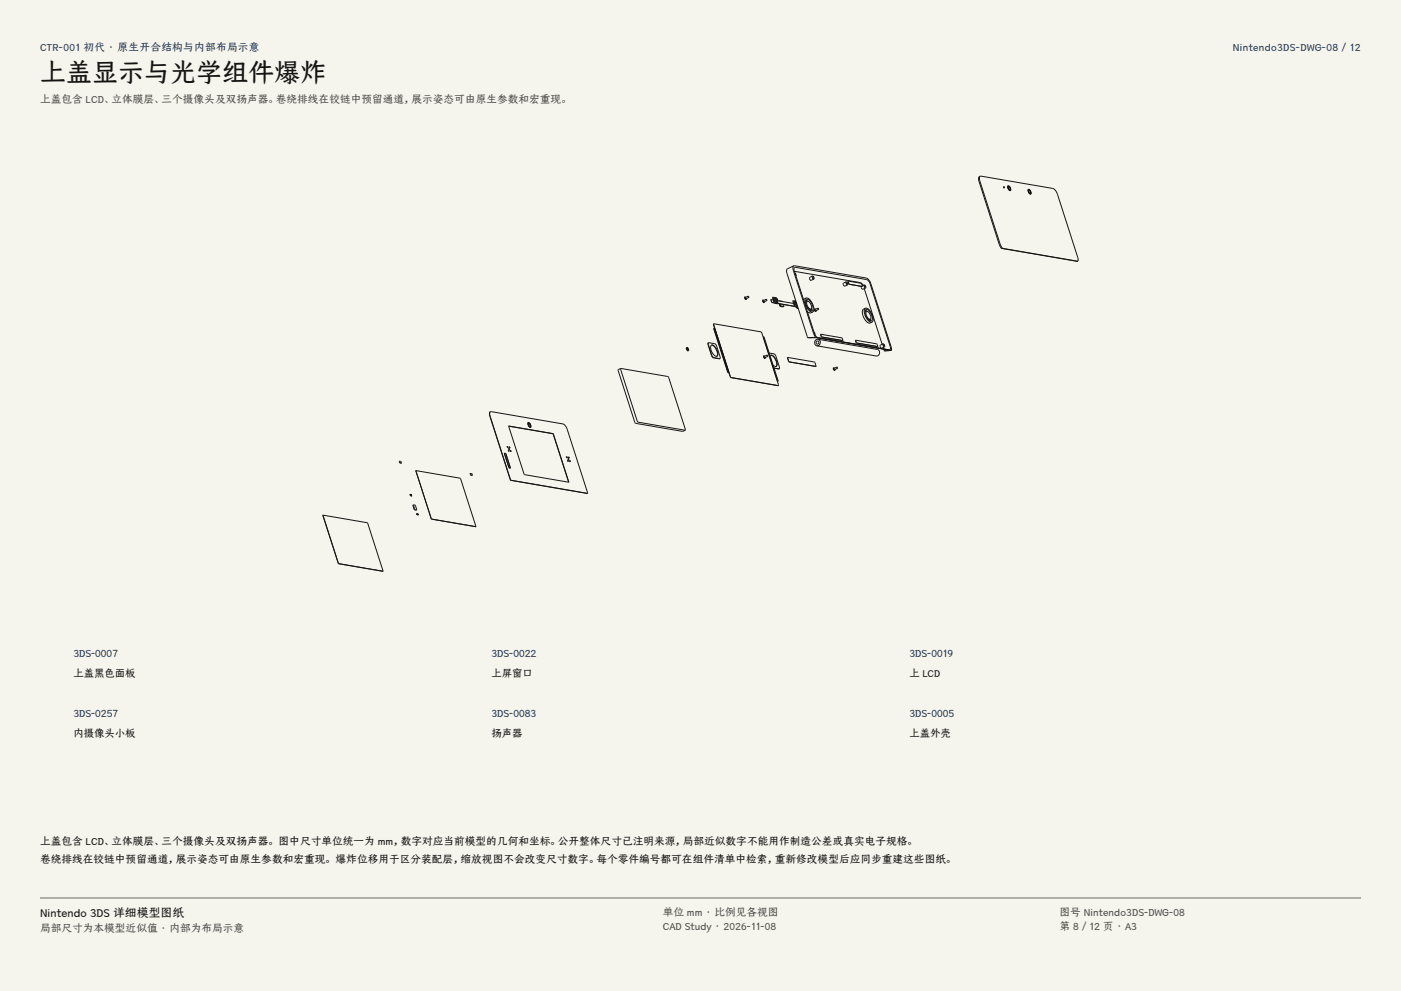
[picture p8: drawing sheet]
<svg xmlns="http://www.w3.org/2000/svg" width="420mm" height="297mm" viewBox="0 0 420 297" stroke-linecap="round" stroke-linejoin="round" font-family="sans-serif">
<g fill="#f5f4ed">
<path d="M0 0h420v297h-420z"/>
<path d="M12 12h396v275h-396z"/>
</g>
<g fill="none" stroke="#141413" stroke-width=".3">
<path d="M293.9 52.8l21.7 3.7 .6 .4 .8 1.3 6.1 18.9v1.2M293.9 52.8a1.2 1.2 0 0 0-.2 1.4l6.1 18.9 .7 1.3M293.9 52.8a.93 .93 0 0 0-.4 1.5l6.1 18.9 .6 1.2M300.9 56l.2 .3zM302.1 55.8h.1M302.2 56.3v-.6a1.04 1.04 0 0 1 .7 1.4M302.2 56.3l.3 .7 .4 .1M302.2 55.8h-.1M302.2 55.7v.7M302.2 55.7a.98 .98 0 0 1 .7 1.4M302.2 55.7l-.1 .1M302.3 55.9h.1"/>
<path d="M302.3 55.9v.1M302.3 55.9v.5l.5 .5M302.3 55.9a.75 .75 0 0 1 .5 1M302.7 56.9h.1M302.8 56.9h-.1M302.8 57.1h.1M302.9 57.1h-.1M308.2 56.8h.1M308.3 57.4l.3 .6 .4 .1M308.3 56.8a.82 .82 0 0 1 .7 .5 .82 .82 0 0 1-.2 .9l-.5-.8zM308.3 56.8v.6M308.3 56.8a.99 .99 0 0 1 .7 1.3"/>
<path d="M308.3 56.8h-.1M308.4 57.4l.5 .6M308.4 57h.1M308.4 57.4l.5 .5M308.4 57v.4M308.4 57a.76 .76 0 0 1 .5 1M308.8 58h.1M308.9 57.9l-.1 .1M308.9 58.2h.1M308.9 58.1v.1M309 58.1l-.1 .1M238 79.7l21.7 3.6 .6 .4 .8 1.3 6 18.9 .1 1.1"/>
<path d="M238 79.7l-.3 .4 .1 .9 6.1 19 .6 1.1M238 79.7l-2 .9-.2 .9 6.3 19.7M300.2 74.4l22.9 3.9M300.5 74.4h-.3M300.5 74.4l22.6 3.9M213.9 97.1l5.1 16 14.3 2.5M214 98.4l4.2 13.2 .3 .1M214 97.1h-.1M214 98.4h.1M214 97l14.2 2.5 5.1 16M214 97l5.1 16.1 14.2 2.5M214 97l-.1 .1"/>
<path d="M214 98.4l4.3 13.2M214 98.4l.3 .1M223.3 89v.5l.3 .3M223.3 89h.1M223.4 89l.2 .1M223.4 89v.4l.3 .3M223.4 89h-.1M223.7 89.7l-.1 .1M223.8 89.5l-.1 .2M224.3 88.8l-.9 .5 .2 .3 .9-.4M224.3 88.8l.2 .4M228.7 90v.4l.3 .3"/>
<path d="M228.7 90h.1M228.8 89.9l.2 .1M228.8 89.9v.5l.3 .3M228.8 89.9l-.1 .1M229.1 90.7h-.1M229.2 90.4l-.1 .3M229.7 89.7l-.9 .5 .2 .3 .9-.4M229.7 89.7l.2 .4M231.1 89.9l.2 .6M231.1 89.8v.1M231.1 89.8h.1M231.2 89.8l.6 .1"/>
<path d="M231.3 90.5l.8 .3M231.3 90.5l.1 .1M231.6 89.1l.5 1.7 .9 .2M231.6 89.1h.1M231.7 89.1l.5 1.7 .9 .2M231.7 89.1h-.1M231.8 89.1l.9 .2M231.8 89.1h-.1M232 89.3l.3 1.3 .7 .1M232 89.3h.1M232.2 89.2l.3 1.3 .7 .1M232.2 89.2l-.2 .1"/>
<path d="M232.2 89.2l.6 .2M232.2 89.2h.1M232.7 89.4l-.3 .1v.4l.3 .4h.4M232.7 89.4l-.1 .4 .5 .5M232.7 89.4a.7 .7 0 0 1 .4 .9M232.7 89.7l.2 .3M232.7 89.5l.3 .6zM233 90.7h.1M233 91h.1M233.1 91h-.1M233.1 90.7v.3M233.1 90.3l.1 .3"/>
<path d="M233.1 91h.1M233.2 91l5 .8M233.2 90.1l4.7 .8M233.2 90.6h.1M233.2 90.6l-.2 .1M233.6 91l.3 .8 .6 .2M233.6 90.2l.9 .2M233.6 90.2h.1M233.6 90.2h-.1M233.7 91l.3 .8M233.9 91.1l.2 .6M234 91.8l1 .1"/>
<path d="M234.1 91.7l.9 .2M234.1 91.7l-.1 .1M234.5 91.9v.1M234.7 91.9l-.2 .1M234.8 91.2l.2 .7M237.7 90.2l.5 1.7 .9 .2M237.7 90.2h.1M237.8 90.1l.5 1.7 .9 .2M237.8 90.1l.8 .2M237.8 90.1l-.1 .1M238.1 90.4l.3 1.2 .7 .2M238.1 90.4h.1"/>
<path d="M238.2 81.3l19.7 3.4 .9 .8M238.2 80.1l21.9 3.8 .7 1.1 6.1 18.9v.8l-.3 .2-21.7-3.9-.7-1-6.1-18.9zM238.3 90.3l.3 1.2 .4 .1M238.3 90.3l-.2 .1M238.3 90.3h.1M238.3 90.3h.3M238.3 81.8l.3 .9M238.4 82.1l.1 .3M238.7 90.4l-.2 .5 .5 .5M238.7 90.5l.2 .7M238.8 92l.3 .4M238.9 92l.3 .4"/>
<path d="M239 92.1l.2 .1M239.1 92.1h.1M239.2 92.1h-.1M239.2 92.4h-.1M239.3 92.4h-.1M241.6 90l.4 .3M241.6 90l.5 .3M241.6 89.3l-.7 .5M241.6 89.3a3.1 3.1 0 0 0 1.3 4l.7 .2M241.6 89.3a2.94 2.94 0 0 1 2.3 2.7v1.2l-.3 .3M241.7 89.9l.1-.2a2.68 2.68 0 0 1 1.9 3.1l-.2 .3a2.75 2.75 0 0 1-1.8-3.2zM242 90.3l-.5 .2"/>
<path d="M242 90.3a1.74 1.74 0 0 0 1.1 2.3M242 90.3a1.75 1.75 0 0 1 1.1 2.3M242 93.4l.9 .4 .7-.3M243.1 92.6l-.4 .2M243.2 92.6l-.1 .5 .1-.5M243.6 82.7l-.9 .4v.4l.5 .5 .8-.4M243.6 82.7l-.1 .4 .5 .5M243.6 82.7l.4 .4v.5M243.7 83l.2 .4zM244 99.5l.3 .8M244.1 99.8l.1 .2M244.2 92.6v.5l.3 .3"/>
<path d="M244.2 92.6h.1M244.3 92.6l.2 .1M244.3 92.6v.4l.3 .3M244.3 92.6h-.1M244.6 93.3l-.1 .1M244.7 93.1l-.1 .2M245.2 92.4l-.8 .4v.3l1-.4M245.2 92.4l.2 .3M253.7 84.5l-.9 .4v.4l.5 .5 .8-.4M253.7 84.5l-.1 .4 .5 .5M253.7 84.5l.4 .3v.6M253.8 84.7l.2 .4z"/>
<path d="M254.2 84.3h.1M254.3 84.3h-.1M254.3 84.2l.3 1 3.9 .7M254.3 84.2l-.1 .1M254.3 84.2l3.9 .7 .3 1M254.3 84.2h.1M258.2 85.8l.3 .9 1-.4M258.5 85.9h.1M259.1 85.4l-.1 .4 .5 .5M259.1 85.4l.4 .3v.6M259.1 85.4l-.6 .3M259.1 86.5l5.4 16.7"/>
<path d="M259.2 85.6l.2 .5zM259.4 92.4l-.5 .3a3.1 3.1 0 0 0 1.2 4l.7 .1 .6-.3M259.4 92.4a3.1 3.1 0 0 0 1.3 4l.7 .1M259.4 92.4a1.77 1.77 0 0 1 1.7 1.3 2.62 2.62 0 0 1 .3 2.8M259.4 92.9l.2-.1a2.68 2.68 0 0 1 1.9 3.1l-.3 .3a2.75 2.75 0 0 1-1.8-3.3zM259.8 93.3l-.5 .3M259.8 93.3a1.74 1.74 0 0 0 1.1 2.4M259.8 93.3a1.76 1.76 0 0 1 1.1 2.4M259.8 93.3l-.4-.3 .4 .3M260.9 95.7l-.5 .2M261 95.6l-.1 .6zM185.3 110.8l5.2 16 14.2 2.5"/>
<path d="M185.4 110.8h-.1M186.1 110.4l5.1 16.1 14.2 2.4M186.1 110.4l-.8 .4M186.1 110.4l14.2 2.5 5.1 16M186.1 110.4h.1M205.8 104.2v.4l.5 .5M205.9 104.2h-.1M205.9 104.1v.5l.5 .5M205.9 104.1a.7 .7 0 0 1 .5 1M205.9 104.1l-.1 .1M206 104.4l.2 .5M206 104.3l.3 .6z"/>
<path d="M206.3 105.1h.1M206.4 105.1h-.1M212.3 102.8v.5l1.1 3.6 .4 .3 2 .3M212.4 102.7l-.1 .1M212.4 102.7l1.9 .3 .4 .4 1.2 3.5-.1 .6M212.4 102.7v.6l1 3.2 .5 .7M213.3 103.4a2.63 2.63 0 0 1 1.6 3.4M213.3 103.4a2.52 2.52 0 0 1 1.6 3.4 2.52 2.52 0 0 1-1.6-3.4zM215.7 107.5h-.1M215.8 107.5h-.1M218.4 111.7h.1M218.5 111.7h.1"/>
<path d="M218.5 111.7h-.1M218.5 111.6v.1M228.8 101h.1M228.8 100.9l.3 .1 4.2 13.2M228.8 100.9l4.3 13.2M228.8 100.9v.1M229 106.7v.4l.3 .3M229 106.7h.1M229.1 106.6l.2 .2M229.1 106.6v.5l.3 .3M229.1 106.6l-.1 .1M229.3 107.4h.1"/>
<path d="M229.4 107.4h-.1M229.5 107.1l-.1 .3M230 106.4l-.9 .6 .2 .2 .8-.4M230 106.4l.1 .4M230.6 105.8l1.5 .3 .4 .3 1.1 3.6v.5M231 106.5a2.63 2.63 0 0 1 1.6 3.3M231.1 106.5l-.2 .2M231.1 106.5a2.52 2.52 0 0 1 1.6 3.3h-.4l-.5-.4M232 110.3l1.5 .2M232.1 110.3l1.4 .3M233 114.2h.1M233 114.2h.2"/>
<path d="M233.1 114.1v.1M233.1 114.2h.2M233.2 114.2h.1M233.3 114.2h.1M233.3 114.2h-.1M233.3 115.6h.1M233.3 115.5v.1M233.5 110.5v.1M233.6 110.5h-.1M233.6 110.5l-.1 .1M236.1 107.1l.3 1.3M236.1 107.1h.1"/>
<path d="M236.1 107.1l8.1 1.4 .4 1.3M236.1 107.1l.4 1.2M236.4 108.4l.1 .1M236.5 108.3v.1M236.5 108.5l8.1 1.3M242.1 101.2h.6M242.6 101.2h-.5M242.6 101.2h2.4M244.5 101.1l-1.9 .1M244.5 101.1l22.7 3.9M244.6 109.8h.1M245.2 101.7a1.01 1.01 0 0 0-1 .8 1.01 1.01 0 0 0 .7 1.1"/>
<path d="M245.2 101.7a1.01 1.01 0 0 1 .7 1.1 1.01 1.01 0 0 1-1 .8M245.2 101.7l17.8 3a1.01 1.01 0 0 1 .7 1.2 1.01 1.01 0 0 1-1 .8l-17.8-3.1M246 100.2v.1M246 100.2h.1M246 100.3l.3 .7 6.4 1.1M246.1 100.2l6.3 1.1 .3 .8M246.2 100.9l.1 .1M249.9 110.3v.4l.3 .3M249.9 110.3h.1M250 110.2l.2 .1M250 110.2v.5l.3 .3M250 110.2l-.1 .1"/>
<path d="M250.3 111h-.1M250.4 110.7l-.1 .3M250.9 110l-.9 .4 .1 .3 1-.3M250.9 110l.2 .4M252.7 102.1h.1M256.5 102l.2 .7M256.5 102h.1M256.5 102l6.4 1.1 .2 .8M256.7 102.7l6.4 1.2M263.1 103.9h.1M264.7 103l-.8 .4v.4l.4 .5 .9-.4M264.7 103v.4l.5 .5"/>
<path d="M264.7 103l.5 .4v.5M264.8 104.1l.1 .5M264.8 103.3l.3 .4zM264.9 104.7l.1 .4M265.5 105.1h-.5M265.6 105.1h-.6M266.5 104.9l-1 .2M267.2 105l-1.7 .1M119.7 138.3l.2 .4M119.7 138.3h.1M119.8 138.2l.4 .1 .1 .5M119.8 138.2l.1 .5"/>
<path d="M119.8 138.2l-.1 .1M119.9 138.7l.4 .1M120.3 138.8h.1M147 123.4l-.3 .5 .1 .8 6.2 19.2M147 123.4h.1M147 123.4l22 3.8 1 1.4 6.2 19.3M147 123.4l-.2 .4 .1 .9 6.1 19.2M151.2 135.9h.3M151.2 135.9h.1M151.3 135.9h-.1M151.3 135.9l1.2 4.1M151.3 135.9h.1"/>
<path d="M151.5 135.9l1.5 4.2M151.5 135.9l-.2-.1-.1 .2 1.3 4M152 133.8l.2 .4M152.1 133.8l.1 .4zM152.4 134.9l.1 .4M152.4 134.9l.2 .4zM152.5 127.7l13.2 2.3M152.5 134.4l.2 .4M152.5 127.7l4.7 14.5 13.3 2.3M152.5 127.7h.1M152.5 134.4l.2 .4zM152.5 140l.2 .2"/>
<path d="M152.6 133.9l.2 .4M152.7 133.9l.1 .4M153 135l.1 .4M153 135l.2 .4zM158.3 126.7v.1M158.3 126.7h.1M158.4 126.7h-.1M158.4 126.7l-.2 .3 .3 .6 .5 .5M158.4 126.7a1.04 1.04 0 0 1 .6 1.4M158.4 126.7l.1 .9 .5 .4M158.4 126.7a.97 .97 0 0 1 .6 1.3M158.4 126.9h.1"/>
<path d="M158.4 126.9a.73 .73 0 0 1 .5 1M158.5 126.9a.75 .75 0 0 1 .4 1l-.5-.6zM158.9 127.9h.1M159 128.1h-.1M159 128v.1M159.1 128l-.1 .1M165.7 130l4.7 14.5M165.8 130l4.7 14.5M169.8 136.9l.2 .3M169.8 136.8l.2 .4zM170.2 138l.1 .3M170.2 137.9l.2 .4z"/>
<path d="M170.3 137.5l.1 .3M170.3 137.4l.2 .4zM170.4 137l.2 .3M170.4 136.9l.2 .4zM170.7 138.1l.2 .3M170.8 138l.2 .4zM204.7 129.3h.1M205.4 128.9l-.7 .4M96.8 154.4l4.7 14.5M96.8 154.4h.1M96.8 154.4l13.4 2.3 4.6 14.4M123 148.2v.1"/>
<path d="M123 148.3l.3 .3M123 148.1v.1M123 148.1h.1M123 148.3l.2 .2M123 148.1l.3 .5M123.1 148.2h-.1M123.1 148.2h.1M123.2 148.2v.1M123.2 148.3l.1 .1M123.2 148.2h.1M123.2 148.2l.1 .1M123.3 148.3h.1"/>
<path d="M123.3 148.2h-.1M123.3 148.6h.1M123.3 148.2h.1M123.3 148.4v.1M123.3 148.5l.1 .1M123.3 148.3v.1M123.3 148.4h.1M123.3 148.2l.1 .1M123.4 148.3h-.1M123.4 148.4h.1M123.4 148.6h.1M123.5 148.6h-.1"/>
<path d="M123.5 148.6h.1M123.8 151.4l.4 1.3 .5 .2M123.9 151.4h-.1M124 151.3l.4 1.4 .5 .1M124 151.3l-.2 .1M124 151.3l.5 .1 .4 1.4M124 151.3h.1M124.7 141v.1M124.7 141h.1M124.7 141l4.6 14.5M124.7 141l13.3 2.3 4.7 14.5M124.7 152.9h.1"/>
<path d="M124.9 152.8l-.2 .1M124.9 154.1h.1M125 154.1h.1M125 154l.1 .3M125 154h.1M125.1 154.3h.1M125.1 154.1h.1M125.1 154.1l.1 .1M125.1 154h.1M125.1 154h-.2l.2 .3M125.1 154l.1 .3M125.2 154.2h-.1"/>
<path d="M125.2 154.3h.1M125.2 154.2l.1 .1M125.2 154v.2M125.2 154h.1M125.2 154l.1 .1M125.3 154.3h.1M125.3 154.2v.1M125.3 154.1v.1M125.3 154.1l.1 .2M125.4 154.3h-.1M125.4 154.3h.1M129.3 155.5v.1"/>
<path d="M129.3 155.5l.1 .1M129.3 155.6l13.4 2.2M141 141.9v.3M141 141.9h.1M141 141.9l.1 .3M141 142.2l.6 .2M141 141.9l.5 .1 .1 .4M141.1 142.2l.1 .2M141.5 142.4h.1M141.6 142.4h-.1M141.6 142.4h.1M142.7 157.9h.1"/>
<path d="M142.7 157.8v.1M152.7 140.2h.1M152.7 140.2l.2 .1M152.9 140.3h-.1M152.9 140.2v.1M152.9 140v.2M153 140.1l-.1 .2M153 143.9l23.2 4M170.4 144.5h.1M170.5 144.5h.1M176.2 147.9h-.1M101.5 168.9l13.3 2.3"/>
<path d="M114.8 171.2h.1M114.8 171.1v.1"/>
<circle cx="245.1" cy="102.6" r=".47"/>
</g>
<path d="M12 269.3h396zM12 269h396v.3h-396z" fill-rule="evenodd" fill="#504e49"/>
<text font-size="7.8" fill="#141413" x="12" y="24.7">上盖显示与光学组件爆炸</text>
<text font-size="3.5" fill="#141413" x="12" y="274.9">Nintendo 3DS 详细模型图纸</text>
<g font-size="3.2" fill="#1b365d">
<text x="12" y="15.3">CTR-001 初代 · 原生开合结构与内部布局示意</text>
<text x="369.6" y="15.3">Nintendo3DS-DWG-08 / 12</text>
<text x="22" y="197">3DS-0007</text>
<text x="147.3" y="197">3DS-0022</text>
<text x="272.7" y="197">3DS-0019</text>
<text x="22" y="215">3DS-0257</text>
<text x="147.3" y="215">3DS-0083</text>
<text x="272.7" y="215">3DS-0005</text>
</g>
<g font-size="3.2" fill="#504e49">
<text x="12" y="30.9">上盖包含 LCD、立体膜层、三个摄像头及双扬声器。卷绕排线在铰链中预留通道，展示姿态可由原生参数和宏重现。</text>
<text x="198.7" y="274.5">单位 mm · 比例见各视图</text>
<text x="317.6" y="274.5">图号 Nintendo3DS-DWG-08</text>
<text x="12" y="279.3">局部尺寸为本模型近似值 · 内部为布局示意</text>
<text x="198.7" y="278.8">CAD Study · 2026-11-08</text>
<text x="317.6" y="278.8">第 8 / 12 页 · A3</text>
</g>
<g font-size="3.2" fill="#141413">
<text x="12" y="253.3">上盖包含 LCD、立体膜层、三个摄像头及双扬声器。 图中尺寸单位统一为 mm，数字对应当前模型的几何和坐标。公开整体尺寸已注明来源，局部近似数字不能用作制造公差或真实电子规格。</text>
<text x="12" y="258.6">卷绕排线在铰链中预留通道，展示姿态可由原生参数和宏重现。 爆炸位移用于区分装配层，缩放视图不会改变尺寸数字。每个零件编号都可在组件清单中检索，重新修改模型后应同步重建这些图纸。</text>
</g>
<g font-size="3.1" fill="#141413">
<text x="22" y="203">上盖黑色面板</text>
<text x="147.3" y="203">上屏窗口</text>
<text x="272.7" y="203">上 LCD</text>
<text x="22" y="221">内摄像头小板</text>
<text x="147.3" y="221">扬声器</text>
<text x="272.7" y="221">上盖外壳</text>
</g>
</svg>
